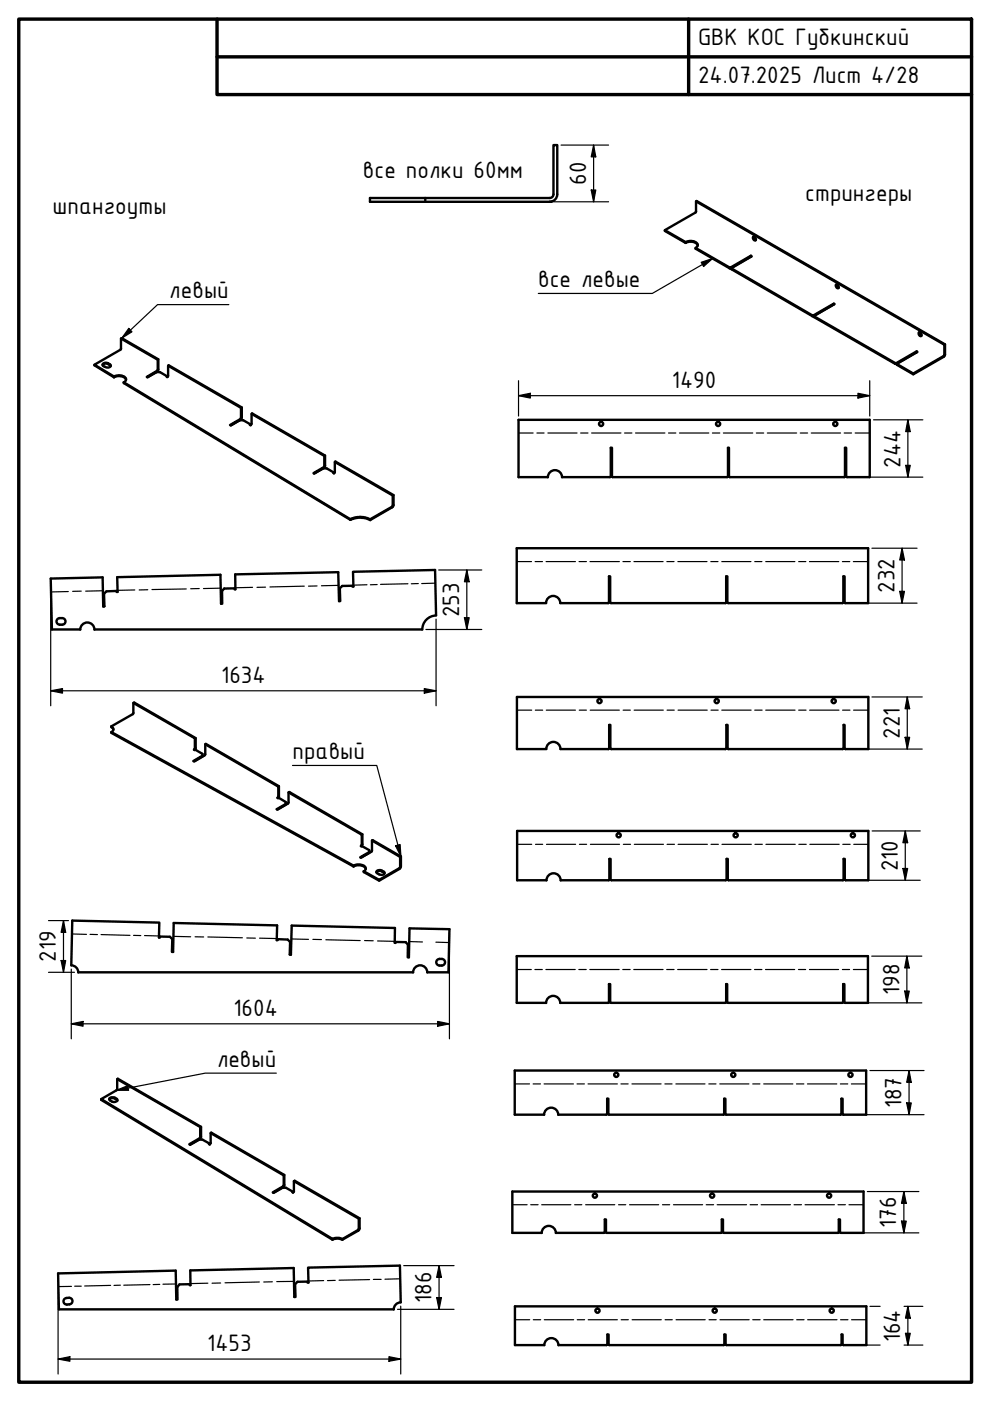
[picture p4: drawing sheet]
<svg xmlns="http://www.w3.org/2000/svg" width="210mm" height="297mm" viewBox="0 0 210 297" stroke-linecap="round" stroke-linejoin="round" font-family="sans-serif">
<!-- layer: Visible (ISO) -->
<g fill="none" stroke="#000" stroke-width=".51">
<path d="M78.4 42h38.1a.78 .78 0 0 0 .8-.8v-10.4h.9v10.4a1.59 1.59 0 0 1-1.7 1.6h-38.1zM90.2 42v.8M117 42.7l-.5 .1M141 48.8l4.4 2.5v.2M145.4 51.5a1.93 1.93 0 0 1 2.6 .5M145.4 51.5l-4.4-2.5v-.2l6.4-3.7 .2-.2v-2.2l.1-.1 52.7 30.4M145.4 51.3a1.8 1.8 0 0 1 2.6 .7l-.5 .6M147.6 42.7l52.6 30.4v2.2l-.1 .2-6.5 3.7M154.7 56.9v-.2h.2v.2M154.7 56.7l-7.2-4.1v.1l7.2 4.2M154.7 56.9h.2M155.1 56.9l17.2 10"/>
<path d="M159.2 54.2l.2 .1-4.3 2.5v.3l17.2 9.9M159.2 54.4v-.2l-4.3 2.5M159.3 54.4l-4.4 2.5M159.6 50.3a.44 .44 0 0 1 .6 .1 .44 .44 0 0 1-.1 .6l-.3-.2zM159.8 50.2l.1 .4 .3 .3M20 77.3v.2l4.2 2.5M21.8 77.4l.3-.3h.4l1 .5M21.8 77.2l.7-.3 .8 .3a.41 .41 0 0 1 .1 .6 .41 .41 0 0 1-.6 .1l-.9-.3-.1-.1zM24.2 79.8a1.81 1.81 0 0 1 2.5 .6l-.1 .4-.4 .3M24.2 80a1.81 1.81 0 0 1 2.5 .5M24.2 79.8v.2M25.7 71.8l7.7 4.5"/>
<path d="M33.6 76.2l-7.8-4.5-.1 .1v2.2l-.2 .2-5.5 3.1 4.2 2.5M35.4 79.8l-1.5-.9h-.7l-1.9 1.1-.2-.1 2.3-1.4v-2.2l.2-.1-.1 2.4-2.3 1.4M35.4 79.8l-.1 .1 .1 .1 .2-.3v-2.2h.2l15.5 8.9M35.4 79.8v.2M35.6 77.5l15.5 9M172.3 66.9h.2v.1M172.3 66.9v.1M172.3 67h.2M172.6 67.1l17.2 9.9M176.8 64.4l.2 .1-4.4 2.5v.3l17.2 9.9M176.8 64.5v-.1l-4.3 2.5M176.8 64.5l-4.3 2.5"/>
<path d="M177.2 60.4a.44 .44 0 0 1 .5 .2 .44 .44 0 0 1-.1 .5l-.2-.1zM177.4 60.3l.1 .6 .3 .1M189.8 77.2v-.2h.2v.2M189.8 77.2h.2M190 77l4.4-2.5v.2l-4.4 2.5M190.2 77.2l3.4 2v.2M194.8 70.5a.46 .46 0 0 1 .5 .2 .46 .46 0 0 1-.1 .6l-.4-.3zM194.9 70.4l.1 .6 .4 .2M200.2 73.1l.2-.1v2.3l-.3 .3-6.5 3.8-3.4-2v-.3l4.3-2.5-.1-.1M26.2 81.1l48.1 29M26.2 81.1v.1l48.1 29M53.1 90l-1.5-.9h-.8l-1.9 1.1-.1-.1 2.3-1.4v-2.2l.2-.1-.1 2.4-2.3 1.4"/>
<path d="M53.1 90l-.1 .1 .1 .1 .2-.3v-2.2h.2l15.4 8.9M53.1 90v.2M53.3 87.7l15.5 9M71 97.9l12.3 7.2M109.9 89h74.5v12.2h-4.8l-.2-.2v-6.1h-.2v6.1l-.2 .2h-24.3l-.1-.2v-6.1h-.3v6.1l-.1 .2h-24.3l-.1-.2v-6.1h-.3v6.1l-.2 .2h-10.1a1.5 1.5 0 0 0-1.5-1.5 1.5 1.5 0 0 0-1.5 1.5h-6.3zM70.8 100.2l-1.5-.9h-.8l-1.9 1.1-.1-.1 2.2-1.3 .1-2.3 .1-.1-.1 2.4-2.2 1.4M70.8 100.2l-.1 .1 .1 .1 .2-.3v-2.2h.1l12.3 7.1M70.8 100.2v.2M74.3 110.1a4.6 4.6 0 0 1 4.2 0M74.3 110.2a4.8 4.8 0 0 1 4.2 .1M74.3 110.1v.1M78.5 110.1l4.7-2.8 .1-2.2 .1-.1v2.1l-.1 .3-4.8 2.9"/>
<path d="M78.5 110.1v.2M109.6 116.2h74.5v11.7h-4.9l-.1-.2v-5.5h-.3v5.5l-.2 .2h-24.2l-.2-.2v-5.5h-.2v5.5l-.2 .2h-24.3l-.1-.2v-5.5h-.3v5.5l-.1 .2h-10.2a1.5 1.5 0 0 0-1.5-1.5 1.5 1.5 0 0 0-1.5 1.5h-6.2zM12.7 132.4a.7 .7 0 0 1-.7-.6 .7 .7 0 0 1 .7-.8 .9 .9 0 0 1 1.2 .7 .7 .7 0 0 1-.7 .7M12.7 132.4h.5M92.5 130.5a2.98 2.98 0 0 0-3 3M92.5 130.5l-.3-9.7-17.4 .4 .1 3.2h-.2v-.2h-2.1l-.5 .5v2.8h-.2l-.2-6.2-21.8 .5v3.2h-.2v-.3l-2.2 .1-.4 .5v2.7h-.2l-.2-6.1-21.9 .5 .1 3.1h-.2v-.2l-2.1 .1-.5 .5v2.7h-.2l-.1-6.2-11 .3 .2 10.8h6a1.5 1.5 0 0 1 1.5-1.5 1.5 1.5 0 0 1 1.5 1.5h69.5M23.6 154l.4 .7M23.6 154l.4 .5-.1 .5-.3 .2M23.6 154l4.6-2.7 .1-2.3h.1l13.1 7.5M23.6 155.2v.2l51.4 28.3M23.6 155.2l51.4 28.3M28.3 149l13 7.5v2.3l-.2 .1h.3l1.5 .9v.6l-1.8 1"/>
<path d="M41.3 156.5h.2v2.2l-.2 .3M43.5 157.8l15.5 9v2.1l-.2 .2h.3l1.5 .9v.6l-1.8 1M109.6 147.8h74.5v11h-4.9l-.1-.1v-5h-.2v5l-.2 .1h-24.3l-.1-.1v-5h-.3v5l-.2 .1h-24.2l-.2-.1v-5h-.2v5l-.2 .1h-10.2a1.5 1.5 0 0 0-1.5-1.5 1.5 1.5 0 0 0-1.5 1.5h-6.2zM42.9 160.2l-1.9 1.2h.2l2.3-1.4v-2.2l.1-.1 15.5 9M59 166.8l.1-.1v2.2l-.2 .3M60.6 170.5l-1.9 1.1h.1l2.4-1.3v-2.3l.1-.1 15.5 9M61.2 168l15.5 9v2.1l-.2 .3h.3l1.5 .8v.6l-1.8 1M76.7 177l.1-.1v2.2l-.2 .3M78.9 178.2l5.9 3.5v2.2l-4.4 2.6-3.3-1.8M109.6 176.2h74.5v10.4h-4.8l-.2-.1v-4.4h-.2v4.4l-.2 .1h-24.3l-.1-.1v-4.4h-.2v4.4l-.2 .1h-24.3l-.1-.1v-4.4h-.3v4.4l-.1 .1-10.2 .1a1.5 1.5 0 0 0-1.5-1.5 1.5 1.5 0 0 0-1.5 1.5l-6.3-.1zM75 183.7a1.93 1.93 0 0 1 2.6 .5M75 183.5a1.94 1.94 0 0 1 2.5 .5l-.1 .5-.3 .2"/>
<path d="M75 183.5v.2M78.3 180.7l-1.9 1.1h.1l2.3-1.3 .1-2.3 .1-.1 6 3.5M79.8 184.9l.3-.2 .6-.1 .8 .6M79.9 184.7l.8-.2 .8 .4a.62 .62 0 0 1-.4 .6 .62 .62 0 0 1-.7-.1l-.5-.3zM80.4 186.5v.2M84.8 181.7l.2-.1-.1 2.4-4.5 2.7-3.3-1.8v-.2M16.6 206.1h71M87.6 206.2a1.5 1.5 0 0 1 1.5-1.5 1.5 1.5 0 0 1 1.5 1.5M90.6 206.1h4.5l.2-9.1-8.5-.2-.1 6.2h-.3l.1-2.7-.5-.5-2.1-.1v.2h-.2v-3.1l-21.9-.6-.1 6.2h-.3l.1-2.7-.5-.5-2.1-.1v.2h-.2l.1-3.1-22-.5-.1 6.1h-.3l.1-2.7-.5-.5h-2.1v.2h-.2l.1-3.2-18.5-.4-.2 9.5a1.5 1.5 0 0 1 1.5 1.5M93.2 203.3a.91 .91 0 0 1 1.1 .5 .7 .7 0 0 1-.7 .9 .85 .85 0 0 1-1.1-.7 .7 .7 0 0 1 .7-.7M115.8 212.6a1.5 1.5 0 0 1 1.5-1.5 1.5 1.5 0 0 1 1.5 1.5M115.8 212.6h-6.2v-9.9h74.4v9.9h-4.8l-.2-.1v-3.9h-.2v3.9l-.2 .1h-24.3l-.1-.1v-3.9h-.2v3.9l-.2 .1h-24.3l-.1-.1v-3.9h-.3v3.9l-.1 .1h-10.2"/>
<path d="M21.5 233v.2l49 29.6M23.2 233.1l.4-.3h.4l.9 .5M23.2 232.8l.8-.2 .8 .5a.68 .68 0 0 1-.4 .6 .68 .68 0 0 1-.7-.2l-.5-.3zM24.8 228.8l17.7 10.2M42.6 238.9l-17.6-10.2-.2 .1v2.2l-3.3 2 49 29.7M109.1 227h74.5v9.3h-4.8l-.2-.1v-3.3h-.2v3.3l-.2 .1h-24.2l-.2-.1v-3.3h-.3v3.3l-.1 .1h-24.3l-.1-.1v-3.3h-.3v3.3l-.1 .1-10.2 .1a1.5 1.5 0 0 0-1.5-1.5 1.5 1.5 0 0 0-1.5 1.5l-6.3-.1zM44.4 242.5l-1.5-.9h-.7l-1.9 1.1-.2-.1 2.3-1.3 .1-2.3 .1-.1v2.3l-2.3 1.5M44.4 242.5l-.1 .1h.1l.3-.2v-2.2l.1-.1 15.5 9M44.4 242.5v.1M44.7 240.2l15.5 9M62.1 252.7l-1.5-.9h-.7l-1.9 1.1-.2-.1 2.3-1.3 .1-2.3 .1-.1-.1 2.3-2.2 1.5M62.1 252.7l-.1 .1h.1l.2-.1v-2.3l.2-.1 13.7 8"/>
<path d="M62.1 252.7v.1M62.3 250.4l13.8 8M14.2 276.6a.7 .7 0 0 1-.7-.7 .7 .7 0 0 1 .6-.7 .89 .89 0 0 1 1.2 .4 .7 .7 0 0 1-.6 .9l-.5 .1M70.5 262.7l1.4-.2 .7 .2M70.5 262.8l1-.2 1.1 .2M70.5 262.7v.1M72.6 262.7l3.5-2.1v-2.2l.1-.1v2.2l-.1 .3-3.5 2M72.6 262.7v.1M83.5 277.6h-71l-.2-7.6 25-.6 .1 6.1h.2v-2.6l.5-.6h2.1v.2h.2l-.1-3.1 22-.6 .1 6.2h.3l-.1-2.7 .5-.5 2.1-.1v.2h.2l-.1-3.1 19.5-.5 .2 7.8a1.5 1.5 0 0 0-1.5 1.5M114.9 261.4a1.5 1.5 0 0 1 1.5-1.5 1.5 1.5 0 0 1 1.5 1.5M114.9 261.4h-6.3v-8.8h74.5v8.8h-4.8l-.2-.1v-2.7h-.3v2.7l-.1 .1h-24.2l-.2-.1v-2.7h-.3v2.7l-.1 .1h-24.3l-.1-.1v-2.7h-.3v2.7l-.1 .1h-10.2M115.4 285.2a1.5 1.5 0 0 1 1.5-1.5 1.5 1.5 0 0 1 1.5 1.5"/>
<path d="M115.4 285.2h-6.2v-8.2h74.5v8.2h-4.9l-.2-.1v-2.2h-.2v2.2l-.1 .1h-24.3l-.2-.1v-2.2h-.2v2.2l-.1 .1h-24.3l-.2-.1v-2.2h-.2v2.2l-.2 .1h-10.2"/>
<circle cx="127.4" cy="89.9" r=".44"/>
<circle cx="152.3" cy="89.9" r=".44"/>
<circle cx="177.1" cy="89.9" r=".44"/>
<circle cx="127.1" cy="148.6" r=".44"/>
<circle cx="152" cy="148.6" r=".44"/>
<circle cx="176.8" cy="148.6" r=".44"/>
<circle cx="131.2" cy="177.1" r=".44"/>
<circle cx="156" cy="177.1" r=".44"/>
<circle cx="180.8" cy="177.1" r=".44"/>
<circle cx="130.7" cy="227.9" r=".44"/>
<circle cx="155.5" cy="227.9" r=".44"/>
<circle cx="180.3" cy="227.9" r=".44"/>
<circle cx="126.1" cy="253.5" r=".44"/>
<circle cx="151" cy="253.5" r=".44"/>
<circle cx="175.8" cy="253.5" r=".44"/>
<circle cx="126.7" cy="277.9" r=".44"/>
<circle cx="151.5" cy="277.9" r=".44"/>
<circle cx="176.3" cy="277.9" r=".44"/>
</g>
<!-- layer: Bend Centerline (ISO) -->
<g fill="none" stroke="#000" stroke-width=".25">
<path d="M109.9 91.8h3.1M113.8 91.8h1.6M116.2 91.8h6.1M123.1 91.8h1.6M125.4 91.8h6.3M132.4 91.8h1.6M134.7 91.8h6.3M141.7 91.8h1.6M144.1 91.8h6.2M151 91.8h1.6M153.4 91.8h6.2M160.4 91.8h1.5"/>
<path d="M162.7 91.8h6.2M169.7 91.8h1.5M172 91.8h6.2M179 91.8h1.6M181.3 91.8h3.1M109.6 119.1h3.1M113.5 119.1h1.5M115.8 119.1h6.2M122.8 119.1h1.5M125.1 119.1h6.2M132.1 119.1h1.5M134.4 119.1h6.2"/>
<path d="M141.4 119.1h1.5M143.7 119.1h6.2M150.7 119.1h1.5M153 119.1h6.2M160 119.1h1.5M162.3 119.1h6.2M169.3 119.1h1.6M171.6 119.1h6.2M178.6 119.1h1.6M180.9 119.1h3.2M14.5 125.4l-3.7 .1M17.2 125.3l-1.8 .1"/>
<path d="M21.8 125.3h-3.6M28.6 125.1l-3.7 .1M31.3 125l-1.8 .1M39.5 124.9l-7.3 .1M42.2 124.8h-1.8M46.8 124.7l-3.7 .1M53.6 124.5l-3.7 .1M56.3 124.5h-1.8M64.5 124.3l-7.3 .1M67.2 124.2l-1.8 .1M71.8 124.1l-3.6 .1M77.8 124l-2.9 .1"/>
<path d="M80 123.9l-1.5 .1M86.5 123.8l-5.8 .1M88.7 123.7l-1.5 .1M92.3 123.6l-2.9 .1M109.6 150.6h3.1M113.5 150.6h1.6M115.8 150.6h6.2M122.8 150.6h1.5M125.1 150.6h6.2M132.1 150.6h1.5M134.5 150.6h6.1M141.4 150.6h1.6"/>
<path d="M143.8 150.6h6.1M150.7 150.6h1.6M153 150.6h6.3M160 150.6h1.6M162.3 150.6h6.3M169.3 150.6h1.6M171.7 150.6h6.2M178.6 150.6h1.6M181 150.6h3.1M109.6 179h3.1M113.5 179h1.6M115.9 179h6.1"/>
<path d="M122.9 179h1.5M125.2 179h6.2M132.2 179h1.5M134.5 179h6.2M141.4 179h1.6M143.8 179h6.2M150.7 179h1.6M153.1 179h6.2M160.1 179h1.5M162.4 179h6.2M169.4 179h1.5M171.7 179h6.2"/>
<path d="M178.7 179h1.6M181 179h3.1M15.3 198l3 .1M19.1 198.1h1.6M21.4 198.1l6.2 .2M28.3 198.3l1.5 .1M30.6 198.4h3.1M36.8 198.5l3.6 .1M41.4 198.6l1.8 .1M44.1 198.7l7.3 .1M52.3 198.9h1.8M55 198.9l3.7 .1"/>
<path d="M61.8 199.1l3.6 .1M66.3 199.2h1.9M69.1 199.2l7.3 .2M77.3 199.4l1.8 .1M80.1 199.5l3.6 .1M86.8 199.6l2.8 .1M92.4 199.8h2.8M109.6 205.6h3M113.4 205.6h1.6M115.7 205.6h6.3M122.7 205.6h1.6M125.1 205.6h6.2"/>
<path d="M132 205.6h1.6M134.4 205.6h6.2M141.4 205.6h1.5M143.7 205.6h6.2M150.7 205.6h1.5M153 205.6h6.2M160 205.6h1.5M162.3 205.6h6.2M169.3 205.6h1.5M171.6 205.6h6.2M178.6 205.6h1.5M180.9 205.6h3.1"/>
<path d="M109.1 229.8h3.2M113 229.8h1.6M115.4 229.8h6.2M122.3 229.8h1.6M124.7 229.8h6.2M131.7 229.8h1.5M134 229.8h6.2M141 229.8h1.5M143.3 229.8h6.2M150.3 229.8h1.5M152.6 229.8h6.2M159.6 229.8h1.5"/>
<path d="M161.9 229.8h6.2M168.9 229.8h1.5M171.2 229.8h6.2M178.2 229.8h1.5M180.5 229.8h3.1M108.6 255.4h3.2M112.5 255.4h1.6M114.9 255.4h6.1M121.8 255.4h1.6M124.2 255.4h6.1M131.1 255.4h1.6M133.5 255.4h6.2"/>
<path d="M140.5 255.4h1.5M142.8 255.4h6.2M149.7 255.4h1.6M152.1 255.4h6.2M159 255.4h1.6M161.4 255.4h6.2M168.4 255.4h1.5M170.7 255.4h6.2M177.7 255.4h1.5M180 255.4h3.1M15.2 272.7l-2.8 .1M15.8 272.7h1.4"/>
<path d="M23.5 272.5l-5.6 .2M25.5 272.5h-1.3M31.8 272.4l-5.6 .1M33.9 272.3l-1.4 .1M37.3 272.2l-2.8 .1M44.1 272.1h-3.7M46.8 272l-1.8 .1M55 271.8l-7.3 .2M57.7 271.8h-1.8M62.3 271.7h-3.6M68.6 271.5l-3.2 .1M71.1 271.5h-1.7"/>
<path d="M78.4 271.3l-6.5 .1M79.2 271.3h1.6M84.8 271.1l-3.2 .1M109.2 279.8h3.1M113.1 279.8h1.5M115.4 279.8h6.2M122.4 279.8h1.6M124.7 279.8h6.2M131.7 279.8h1.5M134 279.8h6.2M141 279.8h1.5M143.3 279.8h6.2"/>
<path d="M150.3 279.8h1.5M152.7 279.8h6.1M159.6 279.8h1.6M161.9 279.8h6.2M168.9 279.8h1.6M171.2 279.8h6.3M178.2 279.8h1.6M180.6 279.8h3.1"/>
</g>
<!-- layer: Border (ISO) -->
<path d="M4 4h202v289.1h-202zM46 4v16.1h160M46 12.1h160M146 4v16.1" fill="none" stroke="#000" stroke-width=".72"/>
<!-- layer: Dimension (ISO) -->
<g fill="none" stroke="#000" stroke-width=".25">
<path d="M119 30.8h10M125.9 30.8l.4 2.5h-1zM125.9 30.8v12M117.3 42.8h11.7M125.3 40.3h1l-.4 2.5zM109.9 83.9l2.5-.5v1zM109.9 83.9h74.5M109.9 80.7v7.5M181.9 83.4l2.5 .5-2.5 .5zM184.4 80.7v7.5M185.2 89h10.5M192 98.7h1l-.5 2.5z"/>
<path d="M192.5 89l.5 2.5h-1zM192.5 89v12.2M179.8 101.2h15.9M184.9 116.2h9.5M191.3 116.2l.5 2.5h-1zM191.3 116.2v11.7M10.8 123.5v26.1M90.3 133.5h11.9M92.5 131.3v18.3M93 120.8h9.2M98.5 131h1l-.5 2.5zM99 120.8l.5 2.5h-1z"/>
<path d="M99 120.8v12.7M179.5 127.9h14.9M190.8 125.4h1l-.5 2.5zM10.8 146.5l2.5-.5v1zM10.8 146.5h81.7M90 146l2.5 .5-2.5 .5zM179.5 158.8h16M184.9 147.8h10.6M191.9 156.3h1l-.5 2.5zM192.4 147.8l.5 2.5h-1zM192.4 147.8v11M184.9 176.2h10.2"/>
<path d="M191.9 176.2l.5 2.5h-1zM191.9 176.2v10.4M10.3 195.2h4.2M13.5 195.2l.4 2.5h-.9zM13.5 195.2v10.9M95.3 197.8v22.4M179.5 186.6h15.6M191.4 184.1h1l-.5 2.5zM10.3 206.1h5.5M13 203.7h.9l-.4 2.4zM15.1 217.1l2.5-.5v1zM15.1 217.1h80.2"/>
<path d="M15.1 205.5v14.7M92.8 216.6l2.5 .5-2.5 .5zM179.4 212.6h16.1M184.8 202.7h10.7M191.8 210.1h1l-.5 2.5zM192.3 202.7l.5 2.5h-1zM192.3 202.7v9.9M179 236.3h16.9M184.4 227h11.5M192.2 233.8h1l-.5 2.5zM192.7 227l.5 2.5h-1zM192.7 227v9.3"/>
<path d="M183.9 252.6h10.9M191.1 258.9h1.1l-.6 2.5zM191.6 252.6l.6 2.5h-1.1zM191.6 252.6v8.8M12.3 270.7v20.6M84.3 277.6h12M85 276.9v14.4M85.6 268.3h10.7M92.6 275.1h1l-.5 2.5zM93.1 268.3l.5 2.5h-1zM93.1 268.3v9.3M178.5 261.4h16.3"/>
<path d="M184.4 277h2.2M191.7 277h4M192.5 277l.5 2.5h-1zM192.5 277v8.2M12.3 288.1l2.5-.5v1zM12.3 288.1h72.7M82.5 287.6l2.5 .5-2.5 .5zM179.1 285.2h7.5M191.7 285.2h4M192 282.7h1l-.5 2.5z"/>
</g>
<g fill="#000">
<path d="M125.9 30.8l.4 2.5h-1zM125.3 40.3h1l-.4 2.5zM109.9 83.9l2.5-.5v1zM181.9 83.4l2.5 .5-2.5 .5zM192 98.7h1l-.5 2.5zM192.5 89l.5 2.5h-1zM191.3 116.2l.5 2.5h-1zM98.5 131h1l-.5 2.5zM99 120.8l.5 2.5h-1zM190.8 125.4h1l-.5 2.5zM10.8 146.5l2.5-.5v1zM90 146l2.5 .5-2.5 .5z"/>
<path d="M191.9 156.3h1l-.5 2.5zM192.4 147.8l.5 2.5h-1zM191.9 176.2l.5 2.5h-1zM13.5 195.2l.4 2.5h-.9zM191.4 184.1h1l-.5 2.5zM13 203.7h.9l-.4 2.4zM15.1 217.1l2.5-.5v1zM92.8 216.6l2.5 .5-2.5 .5zM191.8 210.1h1l-.5 2.5zM192.3 202.7l.5 2.5h-1zM192.2 233.8h1l-.5 2.5zM192.7 227l.5 2.5h-1z"/>
<path d="M191.1 258.9h1.1l-.6 2.5zM191.6 252.6l.6 2.5h-1.1zM92.6 275.1h1l-.5 2.5zM93.1 268.3l.5 2.5h-1zM192.5 277l.5 2.5h-1zM12.3 288.1l2.5-.5v1zM82.5 287.6l2.5 .5-2.5 .5zM192 282.7h1l-.5 2.5z"/>
</g>
<!-- layer: Symbol (ISO) -->
<path d="M148.7 55.6l2.4-.8-1.9 1.7zM151.1 54.8l-12.8 7.4h-24.2M27.3 69.6l.7 .7-2.2 1.4zM48.5 64.6h-15.1l-7.6 7.1M62 162.3h17.9l5.1 19.3M83.9 179.3l.9-.2 .2 2.5zM24.7 231.2l2.4-1 .2 1zM58.6 227.5h-15.1l-18.8 3.7" fill="none" stroke="#000" stroke-width=".25"/>
<path d="M148.7 55.6l2.4-.8-1.9 1.7zM27.3 69.6l.7 .7-2.2 1.4zM83.9 179.3l.9-.2 .2 2.5zM24.7 231.2l2.4-1 .2 1z" fill="#000"/>
<g font-size="5.4">
<text x="148" y="9.6">GBK КОС Губкинский</text>
<text x="148" y="17.6">24.07.2025 Лист 4/28</text>
<text x="77" y="37.8">все полки 60мм</text>
<text x="124.2" y="39.2" transform="rotate(-90 124.2 39.2)">60</text>
<text x="11.1" y="45.3">шпангоуты</text>
<text x="170.7" y="42.7">стрингеры</text>
<text x="35.9" y="63.3">левый</text>
<text x="114.1" y="60.9">все левые</text>
<text x="142.5" y="82.3">1490</text>
<text x="190.9" y="99.1" transform="rotate(-90 190.9 99.1)">244</text>
<text x="189.7" y="125.7" transform="rotate(-90 189.7 125.7)">232</text>
<text x="97.4" y="130.8" transform="rotate(-90 97.4 130.8)">253</text>
<text x="46.9" y="144.9">1634</text>
<text x="62" y="161">правый</text>
<text x="190.8" y="156.6" transform="rotate(-90 190.8 156.6)">221</text>
<text x="190.3" y="184.7" transform="rotate(-90 190.3 184.7)">210</text>
<text x="11.9" y="203.9" transform="rotate(-90 11.9 203.9)">219</text>
<text x="49.5" y="215.5">1604</text>
<text x="190.7" y="211" transform="rotate(-90 190.7 211)">198</text>
<text x="46" y="226.3">левый</text>
<text x="191.1" y="235" transform="rotate(-90 191.1 235)">187</text>
<text x="190" y="260.3" transform="rotate(-90 190 260.3)">176</text>
<text x="91.5" y="276.3" transform="rotate(-90 91.5 276.3)">186</text>
<text x="43.9" y="286.5">1453</text>
<text x="190.9" y="284.6" transform="rotate(-90 190.9 284.6)">164</text>
</g>
</svg>
